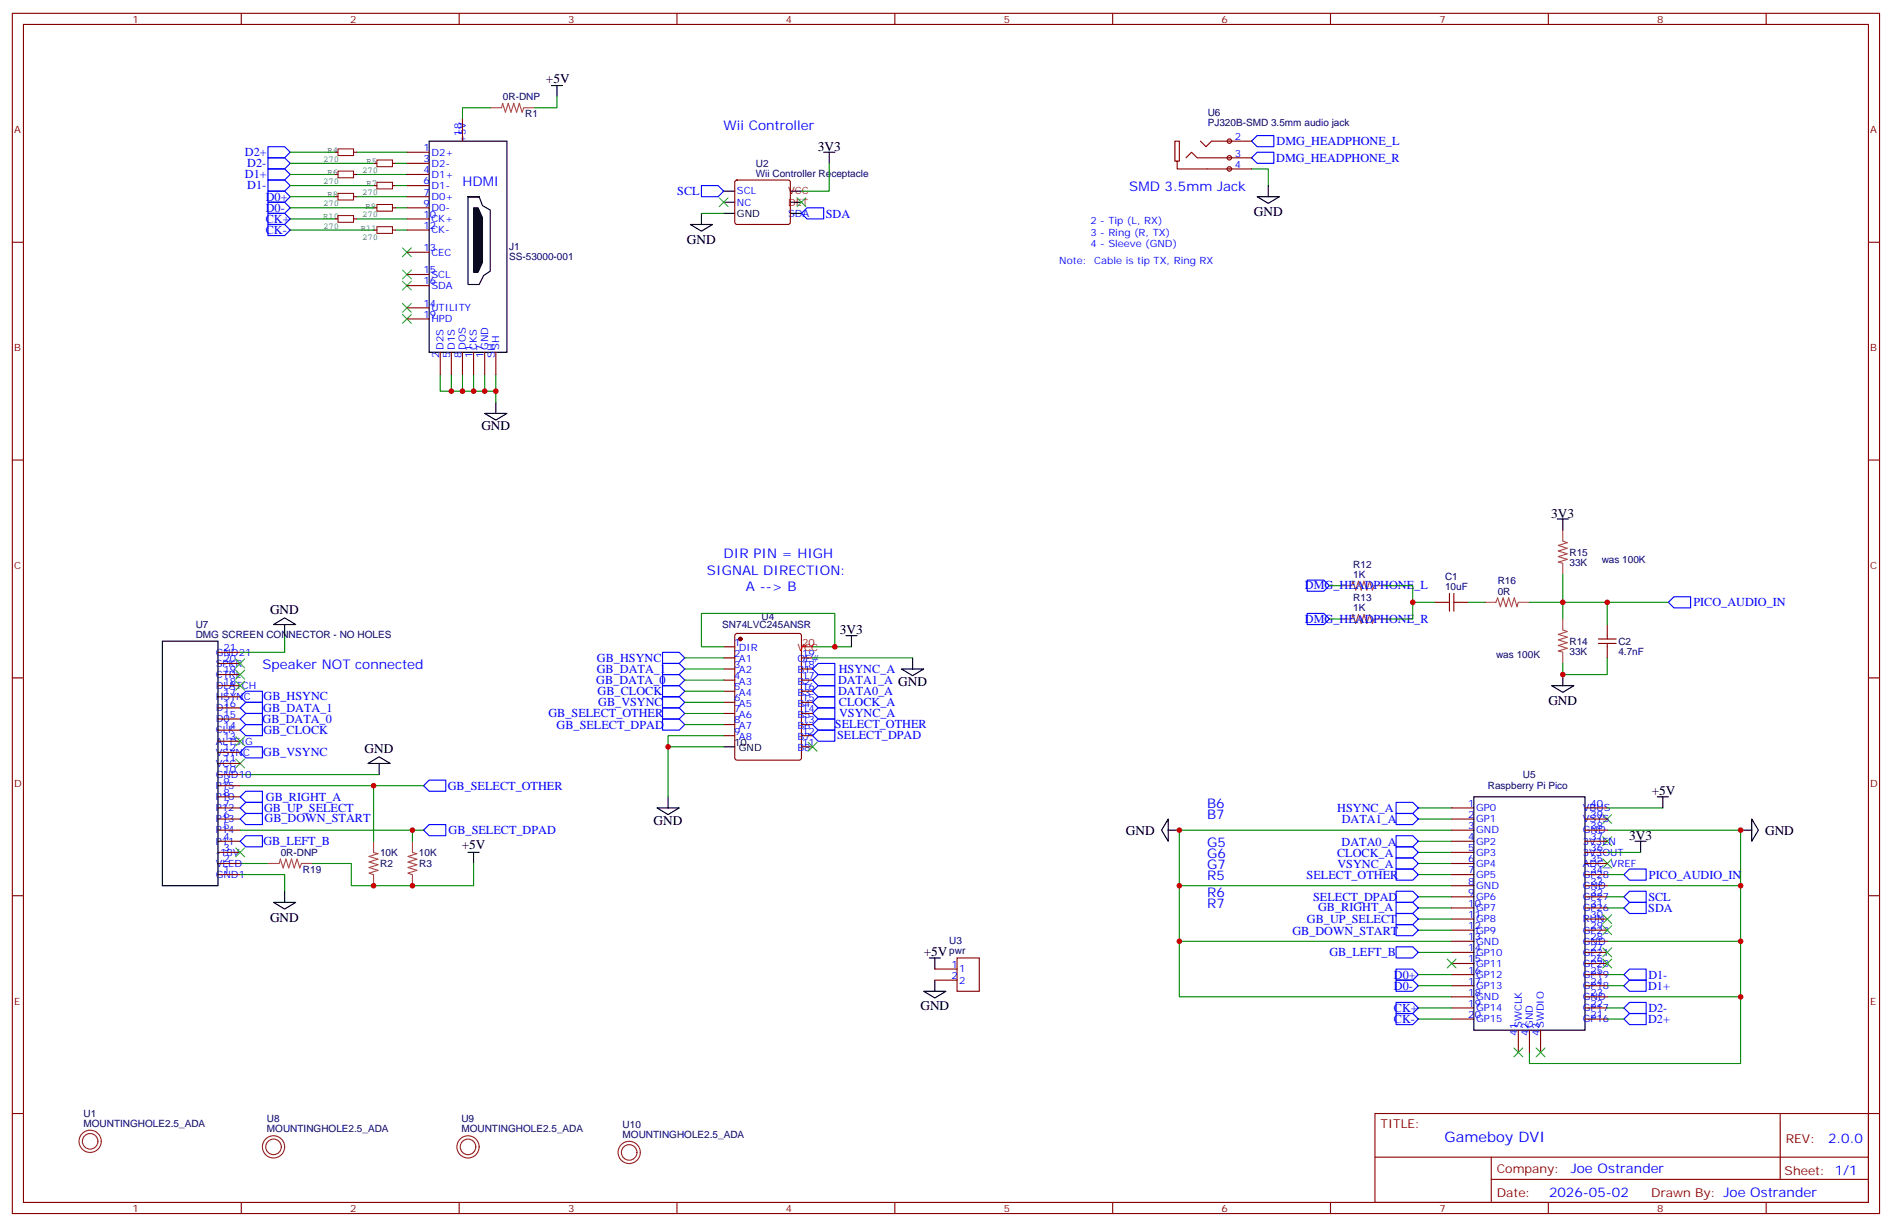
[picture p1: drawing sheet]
<svg xmlns="http://www.w3.org/2000/svg" width="601mm" height="389mm" viewBox="0 0 601 389" stroke-linecap="round" stroke-linejoin="round" font-family="sans-serif">
<g fill="none" stroke="#008700" stroke-width=".35">
<path d="M155.6 34.2h-8.8v3.5M176.8 30.7v3.5h-7.1M92.1 48.3h14.1M92.1 51.9h26.5M92.1 55.4h14.1M92.1 58.9h26.5M113.3 48.3h15.9M113.3 55.4h15.9M125.6 51.9h3.6M125.6 58.9h3.6M263.2 51.9v8.8h-8.8M397.3 53.6h5.3v5.3"/>
<path d="M92.1 62.4h14.1M92.1 66h26.5M92.1 69.5h14.1M92.1 73h26.5M113.3 62.4h15.9M113.3 69.5h15.9M125.6 66h3.6M125.6 73h3.6M222.6 67.7h7.1M139.7 118.9v5.3h17.7M143.3 118.9v5.3M146.8 118.9v5.3"/>
<path d="M150.3 118.9v5.3M153.8 118.9v5.3M157.4 118.9v8.8M422 185.9h3.5M422 196.5h3.5M439.6 185.9h8.8v10.6h-8.8M448.4 191.2h7.1M466.1 191.2h5.2M485.5 191.2h44.1M496 182.4v14.1M90.3 201.8v5.3h-14.1M217.3 208.8h12.4"/>
<path d="M217.3 212.4h12.4M217.3 215.9h12.4M217.3 219.4h12.4M229.7 205.3h-7.1v-10.6h42.4v10.6M257.9 205.3h12.4M257.9 208.8h31.8M217.3 223h12.4M217.3 226.5h12.4M217.3 230h12.4M229.7 237.1h-17.6v15.8M229.7 233.5h-17.6v3.6M76.2 245.9h44.1"/>
<path d="M76.2 249.4h58.2M118.6 249.4v17.7M450.2 256.5h10.6M450.2 260h10.6M510.2 256.5h17.6M76.2 277.6h14.1v5.3M76.2 274.1h8.9M76.2 263.5h58.2M99.2 274.1h12.3v7.1h38.8v-7.1M130.9 263.5v3.6M450.2 277.6h10.6M450.2 267.1h10.6"/>
<path d="M450.2 270.6h10.6M450.2 274.1h10.6M460.8 263.5h-86.5v17.7h86.5M510.2 263.5h42.3v17.7h-42.3M510.2 277.6h5.2M510.2 270.6h10.5M374.3 298.8v17.6h86.5M374.3 281.2v17.6h86.5M450.2 284.7h10.6M450.2 288.2h10.6M450.2 295.3h10.6M450.2 291.7h10.6"/>
<path d="M510.2 284.7h5.2M510.2 288.2h5.2M552.5 298.8v17.6h-42.3M552.5 281.2v17.6h-42.3M450.2 302.3h10.6M450.2 309.4h10.6M450.2 312.9h10.6M450.2 320h10.6M510.2 309.4h5.2M510.2 312.9h5.2M510.2 320h5.2M552.5 316.4v21.2h-67v-3.5"/>
<path d="M450.2 323.5h10.6M510.2 323.5h5.2"/>
</g>
<g fill="none" stroke="#000" stroke-width=".35">
<path d="M175 27.2h3.5M176.8 27.2v3.5M136.2 44.8h24.7v67h-24.7zM261.4 48.3h3.6M263.2 48.3v3.6M402.6 58.9v3.5M148.6 62.4h3.5l1 2.9 2.5 1.4v19.4l-2.1 1.4-1.4 2.8h-3.5v-27.9h3.5zM219.1 71.3h7.1l-3.6 2.1zM222.6 67.7v3.6M229.7 60.7h3.5M229.7 64.2h3.5M229.7 67.7h3.5"/>
<path d="M250.9 60.7h3.5M250.9 64.2h3.5M250.9 67.7h3.5M399 62.4h7.1l-3.5 2.2zM153.8 131.2h7.1l-3.5 2.1zM157.4 127.7v3.5M494.3 164.7h3.5M496 164.7v3.6M86.8 198.3l3.5-2.2 3.6 2.2zM90.3 198.3v3.5M51.5 203.6h17.7v77.6h-17.7zM268.5 201.8h3.5"/>
<path d="M270.3 201.8v3.5M286.1 212.4h7.1l-3.5 2.1zM289.7 208.8v3.6M492.5 217.7h7.1l-3.6 2.1zM496 214.1v3.6M229.7 237.1h3.5M116.8 242.4l3.5-2.2 3.6 2.2zM120.3 242.4v3.5M208.5 256.5h7.1l-3.5 2.1zM212.1 252.9v3.6M370.8 260v7.1l-2.1-3.6zM467.8 252.9h35.3v74.1h-35.3z"/>
<path d="M526 252.9h3.6M527.8 252.9v3.6M556 260l2.1 3.5-2.1 3.6zM148.6 270.6h3.5M150.3 270.6v3.5M370.8 263.5h3.5M519 267.1h3.5M520.7 267.1v3.5M552.5 263.5h3.5M86.8 286.5h7.1l-3.6 2.1zM90.3 282.9v3.6M293.2 314.7h7l-3.5 2.1z"/>
<path d="M295 304.1h3.5M296.7 304.1v3.5M296.7 311.1v3.6"/>
</g>
<g fill="none" stroke="#00f" stroke-width=".35">
<path d="M85.1 46.6h5.2l1.8 1.7-1.8 1.8h-5.2zM85.1 50.1h5.2l1.8 1.8-1.8 1.7h-5.2zM85.1 53.6h5.2l1.8 1.8-1.8 1.7h-5.2zM85.1 57.1h5.2l1.8 1.8-1.8 1.8h-5.2zM222.6 58.9h5.3l1.8 1.8-1.8 1.7h-5.3zM397.3 44.8l1.7-1.8h5.3v3.6h-5.3zM397.3 50.1l1.7-1.8h5.3v3.6h-5.3zM85.1 60.7h5.2l1.8 1.7-1.8 1.8h-5.2zM85.1 64.2h5.2l1.8 1.8-1.8 1.7h-5.2zM85.1 67.7h5.2l1.8 1.8-1.8 1.8h-5.2zM85.1 71.3h5.2l1.8 1.7-1.8 1.8h-5.2zM256.2 66h5.2v3.5h-5.2l-1.8-1.8z"/>
<path d="M414.9 184.1h5.3l1.8 1.8-1.8 1.8h-5.3zM414.9 194.7h5.3l1.8 1.8-1.8 1.8h-5.3zM529.6 191.2l1.7-1.8h5.3v3.6h-5.3zM78 219.4h5.3v3.6h-5.3l-1.8-1.8zM210.3 217.7h5.3l1.7 1.7-1.7 1.8h-5.3zM210.3 214.1h5.3l1.7 1.8-1.7 1.8h-5.3zM210.3 210.6h5.3l1.7 1.8-1.7 1.7h-5.3zM210.3 207.1h5.3l1.7 1.7-1.7 1.8h-5.3zM257.9 212.4l1.8-1.8h5.3v3.5h-5.3zM257.9 215.9l1.8-1.8h5.3v3.6h-5.3zM257.9 219.4l1.8-1.7h5.3v3.5h-5.3zM78 237.1h5.3v3.5h-5.3l-1.8-1.8z"/>
<path d="M78 230h5.3v3.5h-5.3l-1.8-1.7zM78 226.5h5.3v3.5h-5.3l-1.8-1.8zM78 223h5.3v3.5h-5.3l-1.8-1.8zM210.3 221.2h5.3l1.7 1.8-1.7 1.7h-5.3zM210.3 224.7h5.3l1.7 1.8-1.7 1.7h-5.3zM210.3 228.2h5.3l1.7 1.8-1.7 1.8h-5.3zM257.9 226.5l1.8-1.8h5.3v3.5h-5.3zM257.9 223l1.8-1.8h5.3v3.5h-5.3zM257.9 230l1.8-1.8h5.3v3.6h-5.3zM257.9 233.5l1.8-1.7h5.3v3.5h-5.3zM76.2 256.5l1.8-1.8h5.3v3.5h-5.3zM78 251.2h5.3v3.5h-5.3l-1.8-1.8z"/>
<path d="M78 258.2h5.3v3.6h-5.3l-1.8-1.8zM136.2 247.6h5.3v3.6h-5.3l-1.8-1.8zM443.1 254.7h5.3l1.8 1.8-1.8 1.7h-5.3zM443.1 258.2h5.3l1.8 1.8-1.8 1.8h-5.3zM78 265.3h5.3v3.5h-5.3l-1.8-1.7zM134.4 263.5l1.8-1.7h5.3v3.5h-5.3zM443.1 265.3h5.3l1.8 1.8-1.8 1.7h-5.3zM443.1 268.8h5.3l1.8 1.8-1.8 1.7h-5.3zM443.1 272.3h5.3l1.8 1.8-1.8 1.8h-5.3zM443.1 275.9h5.3l1.8 1.7-1.8 1.8h-5.3zM515.4 277.6l1.8-1.7h5.3v3.5h-5.3zM443.1 282.9h5.3l1.8 1.8-1.8 1.8h-5.3z"/>
<path d="M443.1 286.5h5.3l1.8 1.7-1.8 1.8h-5.3zM443.1 290h5.3l1.8 1.7-1.8 1.8h-5.3zM443.1 293.5h5.3l1.8 1.8-1.8 1.7h-5.3zM515.4 288.2l1.8-1.7h5.3v3.5h-5.3zM515.4 284.7l1.8-1.8h5.3v3.6h-5.3zM443.1 307.6h5.3l1.8 1.8-1.8 1.7h-5.3zM443.1 311.1h5.3l1.8 1.8-1.8 1.8h-5.3zM443.1 318.2h5.3l1.8 1.8-1.8 1.7h-5.3zM443.1 300.6h5.3l1.8 1.7-1.8 1.8h-5.3zM515.4 320l1.8-1.8h5.3v3.5h-5.3zM515.4 312.9l1.8-1.8h5.3v3.6h-5.3zM515.4 309.4l1.8-1.8h5.3v3.5h-5.3z"/>
<path d="M443.1 321.7h5.3l1.8 1.8-1.8 1.8h-5.3zM515.4 323.5l1.8-1.8h5.3v3.6h-5.3z"/>
</g>
<g fill="none" stroke="#3c3" stroke-width=".35">
<path d="M127.7 78.7l2.9 2.8M130.6 78.7l-2.9 2.8M228.3 62.8l2.8 2.8M231.1 62.8l-2.8 2.8M253 62.8l2.8 2.8M255.8 62.8l-2.8 2.8M127.7 85.7l2.9 2.8M127.7 89.3l2.9 2.8M127.7 96.3l2.9 2.8M127.7 99.8l2.9 2.9M130.6 85.7l-2.9 2.8M130.6 89.3l-2.9 2.8"/>
<path d="M130.6 96.3l-2.9 2.8M130.6 99.8l-2.9 2.9M74.8 212.7l2.8 2.8M74.8 216.3l2.8 2.8M77.6 212.7l-2.8 2.8M77.6 216.3l-2.8 2.8M74.8 233.9l2.8 2.8M77.6 233.9l-2.8 2.8M256.5 235.7l2.8 2.8M259.3 235.7l-2.8 2.8M74.8 240.9l2.8 2.9M77.6 240.9l-2.8 2.9"/>
<path d="M508.7 258.6l2.9 2.8M511.6 258.6l-2.9 2.8M74.8 269.2l2.8 2.8M77.6 269.2l-2.8 2.8M508.7 265.6l2.9 2.9M508.7 272.7l2.9 2.8M511.6 265.6l-2.9 2.9M511.6 272.7l-2.9 2.8M508.7 293.9l2.9 2.8M511.6 293.9l-2.9 2.8M459.4 304.4l2.8 2.9M462.2 304.4l-2.8 2.9"/>
<path d="M508.7 300.9l2.9 2.8M508.7 304.4l2.9 2.9M511.6 304.4l-2.9 2.9M511.6 300.9l-2.9 2.8M480.5 332.7l2.8 2.8M483.3 332.7l-2.8 2.8M487.6 332.7l2.8 2.8M490.4 332.7l-2.8 2.8"/>
</g>
<circle cx="235" cy="202.8" r=".53" fill="#870000" stroke="#870000" stroke-width=".35"/>
<g fill="none" stroke="#870000" stroke-width=".35">
<path d="M3.9 4.2h592.7v381h-592.7zM7.4 7.8h585.7v373.9h-585.7zM76.6 4.2v3.6M145.7 4.2v3.6M214.9 4.2v3.6M284 4.2v3.6M353.2 4.2v3.6M422.3 4.2v3.6M491.5 4.2v3.6M560.6 4.2v3.6M146.8 37.7v7.1M129.2 48.3h7"/>
<path d="M129.2 51.9h7M129.2 55.4h7M129.2 58.9h7M233.5 57.4l.4-.3h16.3l.5 .3 .2 .5v12.7l-.3 .5-.4 .2h-16.3l-.5-.3-.2-.4v-12.7zM3.9 76.9h3.5M129.2 62.4h7M129.2 66h7M129.2 69.5h7M129.2 73h7M593.1 76.9h3.5M129.2 80.1h7M129.2 97.7h7"/>
<path d="M129.2 87.1h7M129.2 90.7h7M129.2 101.2h7M139.7 111.8v7.1M143.3 111.8v7.1M146.8 111.8v7.1M150.3 111.8v7.1M153.8 111.8v7.1M157.4 111.8v7.1M3.9 146h3.5M593.1 146h3.5M455.5 191.2h4.6"/>
<path d="M460.1 188.4v5.6M461.5 191.2h4.6M461.5 188.4v5.6M3.9 215.2h3.5M69.2 217.7h7M69.2 214.1h7M69.2 210.6h7M69.2 207.1h7M229.7 205.3h3.5M229.7 208.8h3.5M229.7 212.4h3.5M229.7 215.9h3.5"/>
<path d="M229.7 219.4h3.5M233.5 201.3l.4-.2h19.8l.6 .4 .1 39.1-.5 .6-20 .1-.6-.5-.1-39zM254.4 208.8h3.5M254.4 212.4h3.5M254.4 215.9h3.5M254.4 219.4h3.5M593.1 215.2h3.5M69.2 238.8h7M69.2 235.3h7M69.2 231.8h7M69.2 228.2h7M69.2 224.7h7"/>
<path d="M69.2 221.2h7M229.7 223h3.5M229.7 226.5h3.5M229.7 230h3.5M229.7 233.5h3.5M254.4 223h3.5M254.4 226.5h3.5M254.4 230h3.5M254.4 233.5h3.5M254.4 237.1h3.5M69.2 256.5h7M69.2 260h7"/>
<path d="M69.2 252.9h7M69.2 249.4h7M69.2 245.9h7M69.2 242.4h7M460.8 256.5h7M460.8 260h7M503.1 256.5h7.1M503.1 260h7.1M69.2 263.5h7M69.2 267.1h7M69.2 270.6h7M69.2 274.1h7"/>
<path d="M69.2 277.6h7M460.8 263.5h7M460.8 267.1h7M460.8 270.6h7M460.8 274.1h7M460.8 277.6h7M503.1 263.5h7.1M503.1 267.1h7.1M503.1 270.6h7.1M503.1 274.1h7.1M503.1 277.6h7.1M3.9 284.3h3.5"/>
<path d="M460.8 281.2h7M460.8 284.7h7M460.8 288.2h7M460.8 291.7h7M460.8 295.3h7M460.8 298.8h7M503.1 281.2h7.1M503.1 284.7h7.1M503.1 288.2h7.1M503.1 291.7h7.1M503.1 295.3h7.1M503.1 298.8h7.1"/>
<path d="M593.1 284.3h3.5M296.7 307.6h7.1M296.7 311.1h7.1M303.8 304.1h7v10.6h-7zM460.8 302.3h7M460.8 305.9h7M460.8 309.4h7M460.8 312.9h7M460.8 316.4h7M460.8 320h7M503.1 302.3h7.1M503.1 305.9h7.1"/>
<path d="M503.1 309.4h7.1M503.1 312.9h7.1M503.1 316.4h7.1M503.1 320h7.1M460.8 323.5h7M481.9 327v7.1M485.5 327v7.1M489 327v7.1M503.1 323.5h7.1M3.9 353.5h3.5M436.4 353.5h156.7v28.2h-156.7zM565 353.5l.1 20.9"/>
<path d="M593.1 353.5h3.5M436.5 367.3h156.4M473.3 374.4h119.6M473.3 367.3v14.1M76.6 381.7v3.5M145.7 381.7v3.5M214.9 381.7v3.5M284 381.7v3.5M353.2 381.7v3.5M422.3 381.7v3.5M491.5 381.7v3.5M560.6 381.7v3.5"/>
</g>
<path d="M254.4 205.3h3.5" fill="none" stroke="#f00" stroke-width=".35"/>
<g fill="none" stroke="#a64a4a" stroke-width=".35">
<path d="M155.6 34.2h3.5M159.2 34.2l.3-1.4 .9 2.8 .9-2.8 .9 2.8 .9-2.8 .9 2.8 .8-2.8 .9 2.8 .6-1.4h3.4M496 168.3v3.4l1.5 .6-2.9 .9 2.9 .8-2.9 .9 2.9 .9-2.9 .9 2.9 .9-2.9 .8 1.4 .4M496 178.9v3.5M425.5 185.9h3.5M425.5 196.5h3.5M429.1 185.9l.3-1.4 .9 2.8 .9-2.8 .9 2.8 .9-2.8 .8 2.8 .9-2.8 .9 2.8 .5-1.4h3.5M429.1 196.5l.3-1.4 .9 2.8 .9-2.8 .9 2.8 .9-2.8 .8 2.8 .9-2.8 .9 2.8 .5-1.4h3.5M471.3 191.2h3.5l.5-1.4 .9 2.8 .9-2.8 .9 2.8 .9-2.8 .9 2.8 .8-2.8 .9 2.8 .4-1.4M482 191.2h3.5M496 196.5v3.5l1.5 .5-2.9 .9 2.9 .9-2.9 .8 2.9 .9-2.9 .9 2.9 .9-2.9 .9 1.4 .3M496 207.1v3.5"/>
<path d="M85.1 274.1h3.4M88.6 274.1l.4-1.4 .9 2.8 .9-2.8 .8 2.8 .9-2.8 .9 2.8 .9-2.8 .9 2.8 .5-1.4h3.5M118.6 270.6l1.4 .4-2.8 .9 2.8 .9-2.8 .8 2.8 .9-2.8 .9 2.8 .9-2.8 .9 1.4 .5v3.5M118.6 267.1v3.4M130.9 270.6l1.4 .4-2.8 .9 2.8 .9-2.8 .8 2.8 .9-2.8 .9 2.8 .9-2.8 .9 1.4 .5v3.5M130.9 267.1v3.4"/>
</g>
<g fill="none" stroke="#850000" stroke-width=".35">
<path d="M106.2 48.3h1.1M106.2 55.4h1.1M112.2 48.3h1.1M112.2 55.4h1.1M118.6 51.9h1M118.6 58.9h1M124.6 51.9h1M124.6 58.9h1M106.2 62.4h1.1M106.2 69.5h1.1M112.2 62.4h1.1M112.2 69.5h1.1"/>
<path d="M118.6 66h1M118.6 73h1M124.6 66h1M124.6 73h1"/>
</g>
<path d="M107.3 47.3h4.9v2.1h-4.9zM107.3 54.3h4.9v2.1h-4.9zM119.6 50.8h5v2.1h-5zM119.6 57.9h5v2.1h-5zM107.3 61.4h4.9v2.1h-4.9zM107.3 68.4h4.9v2.2h-4.9zM119.6 64.9h5v2.1h-5zM119.6 72h5v2.1h-5z" fill="none" stroke="#850000" stroke-width=".32"/>
<path d="M150.3 66h1.4l1.4 3.1v14.2l-1.4 3.1h-1.4z" fill="#000" stroke="#000" stroke-width=".35"/>
<g fill="#f0f0f0" stroke="#870000" stroke-width=".35">
<circle cx="390.2" cy="53.6" r=".71"/>
<circle cx="390.2" cy="50.1" r=".71"/>
<circle cx="390.2" cy="44.8" r=".71"/>
</g>
<path d="M373.6 51.2h.7v-6.4h-1.4v6.4h.7v2.4h23.7M376.4 50.1l1.8-1.8 1.8 1.8h17.3M381 44.8l1.8 1.8 1.8-1.8h12.7M510.2 198.3v4.5M507.3 204.3h5.7M507.3 202.8h5.7M510.2 204.3v4.5" fill="none" stroke="#870000" stroke-width=".35"/>
<path d="M74.8 209.2l2.8 2.8M77.6 209.2l-2.8 2.8M508.7 290.3l2.9 2.9M511.6 290.3l-2.9 2.9" fill="none" stroke="#3c3" stroke-width=".35"/>
<g fill="none" stroke="#8c2424" stroke-width=".35">
<circle cx="28.6" cy="362.3" r="2.47"/>
<circle cx="28.6" cy="362.3" r="3.5"/>
<circle cx="86.8" cy="364.1" r="2.47"/>
<circle cx="86.8" cy="364.1" r="3.5"/>
<circle cx="148.6" cy="364.1" r="2.47"/>
<circle cx="148.6" cy="364.1" r="3.5"/>
<circle cx="199.7" cy="365.8" r="2.47"/>
<circle cx="199.7" cy="365.8" r="3.5"/>
</g>
<path d="M510.2 191.2v7.1M510.2 208.8v5.3h-14.2v-3.5" fill="none" stroke="#008700" stroke-width=".35"/>
<g fill="#c00">
<circle cx="374.3" cy="298.8" r=".88"/>
<circle cx="374.3" cy="281.2" r=".88"/>
<circle cx="374.3" cy="263.5" r=".88"/>
<circle cx="552.5" cy="316.4" r=".88"/>
<circle cx="552.5" cy="298.8" r=".88"/>
<circle cx="552.5" cy="281.2" r=".88"/>
<circle cx="552.5" cy="263.5" r=".88"/>
<circle cx="157.4" cy="124.2" r=".88"/>
<circle cx="143.3" cy="124.2" r=".88"/>
<circle cx="146.8" cy="124.2" r=".88"/>
<circle cx="150.3" cy="124.2" r=".88"/>
<circle cx="153.8" cy="124.2" r=".88"/>
<circle cx="265" cy="205.3" r=".88"/>
<circle cx="212.1" cy="237.1" r=".88"/>
<circle cx="130.9" cy="263.5" r=".88"/>
<circle cx="118.6" cy="249.4" r=".88"/>
<circle cx="130.9" cy="281.2" r=".88"/>
<circle cx="118.6" cy="281.2" r=".88"/>
<circle cx="448.4" cy="191.2" r=".88"/>
<circle cx="496" cy="191.2" r=".88"/>
<circle cx="510.2" cy="191.2" r=".88"/>
<circle cx="496" cy="214.1" r=".88"/>
</g>
<text font-size="4.6" fill="#00f" x="458.5" y="362.5">Gameboy DVI</text>
<g font-size="4.2">
<text x="173.2" y="26.5">+5V</text>
<text x="259.6" y="48">3V3</text>
<text x="398" y="68.5">GND</text>
<text x="218.1" y="77.3">GND</text>
<text x="152.8" y="136.5">GND</text>
<text x="492.4" y="164.4">3V3</text>
<text x="85.7" y="194.9">GND</text>
<text x="266.6" y="201.4">3V3</text>
<text x="491.5" y="223.7">GND</text>
<text x="115.7" y="239">GND</text>
<text x="524.3" y="252.2">+5V</text>
<text x="207.5" y="261.8">GND</text>
<text x="146.5" y="269.5">+5V</text>
<text x="357.4" y="264.9">GND</text>
<text x="517.1" y="266.7">3V3</text>
<text x="560.2" y="264.9">GND</text>
<text x="85.7" y="292.6">GND</text>
<text x="293.2" y="303.4">+5V</text>
<text x="292.1" y="320.7">GND</text>
</g>
<g font-size="4.2" fill="#00f">
<text x="229.7" y="41.3">Wii Controller</text>
<text x="146.8" y="58.9">HDMI</text>
<text x="358.5" y="60.7">SMD 3.5mm Jack</text>
<text x="229.7" y="177.1">DIR PIN = HIGH</text>
<text x="224.4" y="182.4">SIGNAL DIRECTION:</text>
<text x="236.7" y="187.7">A --&gt; B</text>
<text x="83.3" y="212.4">Speaker NOT connected</text>
<text x="383.2" y="256.5">B6</text>
<text x="383.2" y="260">B7</text>
<text x="383.2" y="268.8">G5</text>
<text x="383.2" y="272.3">G6</text>
<text x="383.2" y="275.9">G7</text>
<text x="383.2" y="279.4">R5</text>
<text x="383.2" y="284.7">R6</text>
<text x="383.2" y="288.2">R7</text>
<text x="580.2" y="362.7">2.0.0</text>
<text x="498.6" y="372.3">Joe Ostrander</text>
<text x="491.7" y="380.1">2026-05-02</text>
</g>
<g font-size="3.9" fill="#00f">
<text x="405.2" y="46.1">DMG_HEADPHONE_L</text>
<text x="77.7" y="49.4">D2+</text>
<text x="78.5" y="53">D2-</text>
<text x="405.1" y="51.4">DMG_HEADPHONE_R</text>
<text x="77.7" y="56.5">D1+</text>
<text x="78.5" y="60">D1-</text>
<text x="84.3" y="63.7">D0+</text>
<text x="215" y="62">SCL</text>
<text x="84.3" y="67.2">D0-</text>
<text x="84.3" y="70.7">CK+</text>
<text x="262.1" y="69">SDA</text>
<text x="84.3" y="74.3">CK-</text>
<text x="414.2" y="187.1">DMG_HEADPHONE_L</text>
<text x="414.2" y="197.7">DMG_HEADPHONE_R</text>
<text x="537.5" y="192.5">PICO_AUDIO_IN</text>
<text x="189.4" y="213.7">GB_DATA_1</text>
<text x="189.5" y="210.1">GB_HSYNC</text>
<text x="266.2" y="213.6">HSYNC_A</text>
<text x="189.3" y="217.2">GB_DATA_0</text>
<text x="189.7" y="220.7">GB_CLOCK</text>
<text x="266" y="217.1">DATA1_A GND</text>
<text x="266" y="220.7">DATA0_A</text>
<text x="83.6" y="225.9">GB_DATA_1</text>
<text x="83.6" y="222.4">GB_HSYNC</text>
<text x="174.1" y="227.6">GB_SELECT_OTHER</text>
<text x="189.9" y="224.2">GB_VSYNC</text>
<text x="266.3" y="224.2">CLOCK_A</text>
<text x="266.3" y="227.7">VSYNC_A</text>
<text x="83.4" y="229.4">GB_DATA_0</text>
<text x="83.6" y="232.9">GB_CLOCK</text>
<text x="176.7" y="231.3">GB_SELECT_DPAD</text>
<text x="265" y="231.2">SELECT_OTHER</text>
<text x="83.6" y="240">GB_VSYNC</text>
<text x="265.7" y="234.7">SELECT_DPAD</text>
<text x="142.1" y="250.8">GB_SELECT_OTHER</text>
<text x="83.8" y="257.8">GB_UP_SELECT</text>
<text x="84.4" y="254.3">GB_RIGHT_A</text>
<text x="424.5" y="257.8">HSYNC_A</text>
<text x="84" y="261">GB_DOWN_START</text>
<text x="425.9" y="261.4">DATA1_A</text>
<text x="83.6" y="268.3">GB_LEFT_B</text>
<text x="142.4" y="264.8">GB_SELECT_DPAD</text>
<text x="425.8" y="268.4">DATA0_A</text>
<text x="424.4" y="272">CLOCK_A</text>
<text x="424.5" y="275.5">VSYNC_A</text>
<text x="414.7" y="279">SELECT_OTHER</text>
<text x="523.4" y="278.9">PICO_AUDIO_IN</text>
<text x="416.8" y="286.1">SELECT_DPAD</text>
<text x="523.2" y="286">SCL</text>
<text x="414.8" y="292.9">GB_UP_SELECT</text>
<text x="418.4" y="289.3">GB_RIGHT_A</text>
<text x="523.2" y="289.5">SDA</text>
<text x="410.2" y="296.8">GB_DOWN_START</text>
<text x="421.9" y="303.5">GB_LEFT_B</text>
<text x="442.4" y="310.6">D0+</text>
<text x="523.2" y="310.7">D1-</text>
<text x="442.4" y="314.2">D0-</text>
<text x="523.1" y="314.3">D1+</text>
<text x="442.4" y="321.2">CK+</text>
<text x="523.2" y="321.3">D2-</text>
<text x="442.4" y="324.8">CK-</text>
<text x="523.1" y="324.9">D2+</text>
</g>
<g font-size="3.9" fill="#800">
<text x="438.2" y="358.1">TITLE:</text>
<text x="566.8" y="362.7">REV:</text>
<text x="475.1" y="372.3">Company:</text>
<text x="566.5" y="372.9">Sheet: 1/1</text>
<text x="475.1" y="379.9">Date:</text>
<text x="524.1" y="380">Drawn By: Joe Ostrander</text>
</g>
<g font-size="3.2" fill="#800">
<text x="42" y="7.2">1</text>
<text x="111.2" y="7.2">2</text>
<text x="180.3" y="7.2">3</text>
<text x="249.4" y="7.2">4</text>
<text x="318.6" y="7.2">5</text>
<text x="387.7" y="7.2">6</text>
<text x="456.9" y="7.2">7</text>
<text x="526" y="7.2">8</text>
<text x="4.4" y="42.3">A</text>
<text x="593.6" y="42.3">A</text>
<text x="4.4" y="111.5">B</text>
<text x="593.6" y="111.5">B</text>
<text x="4.4" y="180.6">C</text>
<text x="593.6" y="180.6">C</text>
<text x="4.4" y="249.8">D</text>
<text x="593.6" y="249.8">D</text>
<text x="4.4" y="318.9">E</text>
<text x="593.6" y="318.9">E</text>
<text x="42" y="384.7">1</text>
<text x="111.2" y="384.7">2</text>
<text x="180.3" y="384.7">3</text>
<text x="249.4" y="384.7">4</text>
<text x="318.6" y="384.7">5</text>
<text x="387.7" y="384.7">6</text>
<text x="456.9" y="384.7">7</text>
<text x="526" y="384.7">8</text>
</g>
<g font-size="3.2" fill="#000080">
<text x="159.6" y="31.7">0R-DNP</text>
<text x="166.7" y="37.1">R1</text>
<text x="383.3" y="40.1">PJ320B-SMD 3.5mm audio jack</text>
<text x="383.3" y="36.8">U6</text>
<text x="239.9" y="53.2">U2</text>
<text x="239.9" y="56.1">Wii Controller Receptacle</text>
<text x="161.6" y="82.6">SS-53000-001</text>
<text x="161.6" y="79.5">J1</text>
<text x="498.2" y="179.7">33K</text>
<text x="498.2" y="176.5">R15</text>
<text x="508.4" y="178.9">was 100K</text>
<text x="429.5" y="183.4">1K</text>
<text x="429.5" y="180.3">R12</text>
<text x="458.7" y="184.1">C1</text>
<text x="475.4" y="185.5">R16</text>
<text x="429.5" y="190.9">R13</text>
<text x="458.7" y="187.3">10uF</text>
<text x="475.4" y="188.7">0R</text>
<text x="241.7" y="196.8">U4</text>
<text x="429.5" y="194">1K</text>
<text x="62.1" y="202.5">DMG SCREEN CONNECTOR - NO HOLES</text>
<text x="62.1" y="199.3">U7</text>
<text x="229.2" y="199.4">SN74LVC245ANSR</text>
<text x="474.9" y="208.8">was 100K</text>
<text x="498.2" y="207.9">33K</text>
<text x="498.2" y="204.7">R14</text>
<text x="513.7" y="207.9">4.7nF</text>
<text x="513.7" y="204.7">C2</text>
<text x="472.2" y="250.6">Raspberry Pi Pico</text>
<text x="483.4" y="247">U5</text>
<text x="89.1" y="271.6">0R-DNP</text>
<text x="120.6" y="271.7">10K</text>
<text x="120.7" y="275.2">R2</text>
<text x="133" y="271.7">10K</text>
<text x="133" y="275.2">R3</text>
<text x="96.1" y="277">R19</text>
<text x="301.3" y="299.7">U3</text>
<text x="301.3" y="302.9">pwr</text>
<text x="26.5" y="357.7">MOUNTINGHOLE2.5_ADA</text>
<text x="26.5" y="354.5">U1</text>
<text x="84.7" y="359.5">MOUNTINGHOLE2.5_ADA</text>
<text x="84.7" y="356.3">U8</text>
<text x="146.5" y="359.5">MOUNTINGHOLE2.5_ADA</text>
<text x="146.5" y="356.3">U9</text>
<text x="197.6" y="358.1">U10</text>
<text x="197.6" y="361.2">MOUNTINGHOLE2.5_ADA</text>
</g>
<g font-size="3.2" fill="#00f">
<text x="134.4" y="48">1</text>
<text x="146.4" y="43" transform="rotate(-90 146.4 43)">18</text>
<text x="147.8" y="45.5" transform="rotate(-90 147.8 45.5)">+5V</text>
<text x="392" y="44.4">2</text>
<text x="134.4" y="51.5">3</text>
<text x="136.9" y="49.4">D2+</text>
<text x="136.9" y="52.9">D2-</text>
<text x="392" y="53.3">4</text>
<text x="392" y="49.7">3</text>
<text x="134.4" y="55">4</text>
<text x="134.4" y="58.6">6</text>
<text x="136.9" y="56.4">D1+</text>
<text x="136.9" y="60">D1-</text>
<text x="134.4" y="62.1">7</text>
<text x="134.4" y="65.6">9</text>
<text x="136.9" y="63.5">D0+</text>
<text x="233.9" y="61.7">SCL</text>
<text x="233.9" y="65.3">NC</text>
<text x="134.4" y="69.1">10</text>
<text x="136.9" y="67">D0-</text>
<text x="136.9" y="70.6">CK+</text>
<text x="250.2" y="68.8">SDA</text>
<text x="346.1" y="71.3">2 - Tip (L, RX)</text>
<text x="134.4" y="72.7">12</text>
<text x="136.9" y="74.1">CK-</text>
<text x="346.1" y="74.8">3 - Ring (R, TX)</text>
<text x="134.4" y="79.7">13</text>
<text x="136.9" y="81.1">CEC</text>
<text x="336.2" y="84">Note:</text>
<text x="346.1" y="78.3">4 - Sleeve (GND)</text>
<text x="347.3" y="84">Cable is tip TX, Ring RX</text>
<text x="134.4" y="86.8">15</text>
<text x="136.9" y="88.2">SCL</text>
<text x="134.4" y="90.3">16</text>
<text x="136.9" y="91.7">SDA</text>
<text x="134.4" y="97.4">14</text>
<text x="134.4" y="100.9">19</text>
<text x="136.9" y="98.8">UTILITY</text>
<text x="136.9" y="102.3">HPD</text>
<text x="139.4" y="113.6" transform="rotate(-90 139.4 113.6)">2</text>
<text x="140.8" y="111.1" transform="rotate(-90 140.8 111.1)">D2S</text>
<text x="142.9" y="113.6" transform="rotate(-90 142.9 113.6)">5</text>
<text x="144.3" y="111.1" transform="rotate(-90 144.3 111.1)">D1S</text>
<text x="146.4" y="113.6" transform="rotate(-90 146.4 113.6)">8</text>
<text x="147.8" y="111.1" transform="rotate(-90 147.8 111.1)">DOS</text>
<text x="150" y="113.6" transform="rotate(-90 150 113.6)">11</text>
<text x="151.4" y="111.1" transform="rotate(-90 151.4 111.1)">CKS</text>
<text x="153.5" y="113.6" transform="rotate(-90 153.5 113.6)">17</text>
<text x="154.9" y="111.1" transform="rotate(-90 154.9 111.1)">GND</text>
<text x="157" y="113.6" transform="rotate(-90 157 113.6)">SH</text>
<text x="158.4" y="111.1" transform="rotate(-90 158.4 111.1)">SH</text>
<text x="68.5" y="208.1">GND21</text>
<text x="70.9" y="206.7">21</text>
<text x="233" y="205">1</text>
<text x="233" y="208.5">2</text>
<text x="234.5" y="206.7">DIR</text>
<text x="254.6" y="208.5">19</text>
<text x="68.5" y="215.2">CTRL</text>
<text x="68.5" y="211.7">SPKR</text>
<text x="70.9" y="213.8">19</text>
<text x="70.9" y="210.3">20</text>
<text x="233" y="212">3</text>
<text x="233" y="215.5">4</text>
<text x="234.5" y="210.3">A1</text>
<text x="234.5" y="213.8">A2</text>
<text x="253.1" y="213.8">B1</text>
<text x="253.1" y="210.3">OE#</text>
<text x="254.6" y="215.5">17</text>
<text x="254.6" y="212">18</text>
<text x="68.5" y="218.7">DLATCH</text>
<text x="70.9" y="220.8">17</text>
<text x="70.9" y="217.3">18</text>
<text x="233" y="219.1">5</text>
<text x="234.5" y="217.3">A3</text>
<text x="234.5" y="220.8">A4</text>
<text x="253.1" y="220.8">B3</text>
<text x="253.1" y="217.3">B2</text>
<text x="254.6" y="219.1">16</text>
<text x="68.5" y="225.8">D1</text>
<text x="68.5" y="222.2">HSYNC</text>
<text x="70.9" y="227.9">15</text>
<text x="70.9" y="224.4">16</text>
<text x="233" y="222.6">6</text>
<text x="233" y="226.1">7</text>
<text x="234.5" y="224.4">A5</text>
<text x="234.5" y="227.9">A6</text>
<text x="253.1" y="227.9">B5</text>
<text x="253.1" y="224.4">B4</text>
<text x="254.6" y="226.1">14</text>
<text x="254.6" y="222.6">15</text>
<text x="68.5" y="232.8">CLK</text>
<text x="68.5" y="229.3">D0</text>
<text x="70.9" y="231.4">14</text>
<text x="233" y="229.7">8</text>
<text x="233" y="233.2">9</text>
<text x="234.5" y="231.4">A7</text>
<text x="253.1" y="231.4">B6</text>
<text x="254.6" y="233.2">12</text>
<text x="254.6" y="229.7">13</text>
<text x="68.5" y="239.9">VSYNC</text>
<text x="68.5" y="236.4">ALTSIG</text>
<text x="70.9" y="238.5">12</text>
<text x="70.9" y="234.9">13</text>
<text x="234.5" y="234.9">A8</text>
<text x="253.1" y="238.5">B8</text>
<text x="253.1" y="234.9">B7</text>
<text x="254.6" y="236.7">11</text>
<text x="68.5" y="243.4">VCC</text>
<text x="70.9" y="245.5">10</text>
<text x="70.9" y="242">11</text>
<text x="68.5" y="250.5">P15</text>
<text x="68.5" y="246.9">GND10</text>
<text x="70.9" y="249.1">9</text>
<text x="68.5" y="257.5">P12</text>
<text x="68.5" y="254">P10</text>
<text x="70.9" y="256.1">7</text>
<text x="70.9" y="252.6">8</text>
<text x="466.1" y="256.1">1</text>
<text x="468.5" y="257.5">GP0</text>
<text x="502.4" y="257.5">VBUS</text>
<text x="504.9" y="256.1">40</text>
<text x="68.5" y="261.1">P13</text>
<text x="70.9" y="263.2">5</text>
<text x="70.9" y="259.6">6</text>
<text x="466.1" y="259.6">2</text>
<text x="466.1" y="263.2">3</text>
<text x="468.5" y="261.1">GP1</text>
<text x="502.4" y="261.1">VSYS</text>
<text x="504.9" y="263.2">38</text>
<text x="504.9" y="259.6">39</text>
<text x="68.5" y="268.1">P11</text>
<text x="68.5" y="264.6">P14</text>
<text x="70.9" y="266.7">4</text>
<text x="466.1" y="266.7">4</text>
<text x="468.5" y="264.6">GND</text>
<text x="468.5" y="268.1">GP2</text>
<text x="502.4" y="268.1">3V3EN</text>
<text x="502.4" y="264.6">GND</text>
<text x="504.9" y="266.7">37</text>
<text x="68.5" y="275.2">VLED</text>
<text x="68.5" y="271.6">-18V</text>
<text x="70.9" y="273.8">2</text>
<text x="70.9" y="270.2">3</text>
<text x="466.1" y="270.2">5</text>
<text x="466.1" y="273.8">6</text>
<text x="468.5" y="271.6">GP3</text>
<text x="468.5" y="275.2">GP4</text>
<text x="502.4" y="275.2">ADC_VREF</text>
<text x="502.4" y="271.6">3V3OUT</text>
<text x="504.9" y="273.8">35</text>
<text x="504.9" y="270.2">36</text>
<text x="68.5" y="278.7">GND1</text>
<text x="70.9" y="277.3">1</text>
<text x="466.1" y="277.3">7</text>
<text x="466.1" y="280.8">8</text>
<text x="468.5" y="278.7">GP5</text>
<text x="502.4" y="278.7">GP28</text>
<text x="504.9" y="280.8">33</text>
<text x="504.9" y="277.3">34</text>
<text x="466.1" y="284.3">9</text>
<text x="466.1" y="287.9">10</text>
<text x="468.5" y="282.2">GND</text>
<text x="468.5" y="285.7">GP6</text>
<text x="502.4" y="285.7">GP27</text>
<text x="502.4" y="282.2">GND</text>
<text x="504.9" y="287.9">31</text>
<text x="504.9" y="284.3">32</text>
<text x="466.1" y="291.4">11</text>
<text x="468.5" y="289.3">GP7</text>
<text x="468.5" y="292.8">GP8</text>
<text x="502.4" y="292.8">RUN</text>
<text x="502.4" y="289.3">GP26</text>
<text x="504.9" y="291.4">30</text>
<text x="466.1" y="294.9">12</text>
<text x="466.1" y="298.4">13</text>
<text x="468.5" y="296.3">GP9</text>
<text x="468.5" y="299.9">GND</text>
<text x="502.4" y="299.9">GND</text>
<text x="502.4" y="296.3">GP22</text>
<text x="504.9" y="298.4">28</text>
<text x="504.9" y="294.9">29</text>
<text x="466.1" y="302">14</text>
<text x="466.1" y="305.5">15</text>
<text x="468.5" y="303.4">GP10</text>
<text x="502.4" y="303.4">GP21</text>
<text x="504.9" y="305.5">26</text>
<text x="504.9" y="302">27</text>
<text x="302" y="307.3">1</text>
<text x="302" y="310.8">2</text>
<text x="304.5" y="308.7">1</text>
<text x="466.1" y="309">16</text>
<text x="468.5" y="306.9">GP11</text>
<text x="468.5" y="310.4">GP12</text>
<text x="502.4" y="310.4">GP19</text>
<text x="502.4" y="306.9">GP20</text>
<text x="504.9" y="309">25</text>
<text x="304.5" y="312.2">2</text>
<text x="466.1" y="312.6">17</text>
<text x="466.1" y="316.1">18</text>
<text x="468.5" y="314">GP13</text>
<text x="468.5" y="317.5">GND</text>
<text x="502.4" y="317.5">GND</text>
<text x="502.4" y="314">GP18</text>
<text x="504.9" y="316.1">23</text>
<text x="504.9" y="312.6">24</text>
<text x="466.1" y="319.6">19</text>
<text x="466.1" y="323.1">20</text>
<text x="468.5" y="321">GP14</text>
<text x="502.4" y="321">GP17</text>
<text x="504.9" y="319.6">22</text>
<text x="504.9" y="323.1">21</text>
<text x="468.5" y="324.6">GP15</text>
<text x="481.6" y="328.8" transform="rotate(-90 481.6 328.8)">41</text>
<text x="483" y="326.3" transform="rotate(-90 483 326.3)">SWCLK</text>
<text x="485.1" y="328.8" transform="rotate(-90 485.1 328.8)">42</text>
<text x="486.5" y="326.3" transform="rotate(-90 486.5 326.3)">GND</text>
<text x="488.6" y="328.8" transform="rotate(-90 488.6 328.8)">43</text>
<text x="490" y="326.3" transform="rotate(-90 490 326.3)">SWDIO</text>
<text x="502.4" y="324.6">GP16</text>
</g>
<g font-size="3.2" fill="#f00">
<text x="250.2" y="61.7">VCC</text>
<text x="250.2" y="65.3">DET</text>
<text x="253.1" y="206.7">VCC</text>
<text x="254.6" y="205">20</text>
</g>
<g font-size="3.2">
<text x="233.9" y="68.8">GND</text>
<text x="233" y="236.7">10</text>
<text x="234.5" y="238.5">GND</text>
</g>
<g font-size="2.8" fill="#008484">
<text x="102.6" y="51.4">270</text>
<text x="104" y="48.6">R4</text>
<text x="116.3" y="52.1">R5</text>
<text x="102.6" y="58.5">270</text>
<text x="104" y="55.6">R6</text>
<text x="114.9" y="54.9">270</text>
<text x="116.3" y="59.2">R7</text>
<text x="102.6" y="65.5">270</text>
<text x="104" y="62.7">R8</text>
<text x="114.9" y="62">270</text>
<text x="102.6" y="69.4">R10</text>
<text x="114.9" y="69">270</text>
<text x="116" y="66.2">R9</text>
<text x="102.6" y="72.6">270</text>
<text x="114.6" y="73.3">R11</text>
<text x="114.9" y="76.1">270</text>
</g>
</svg>
